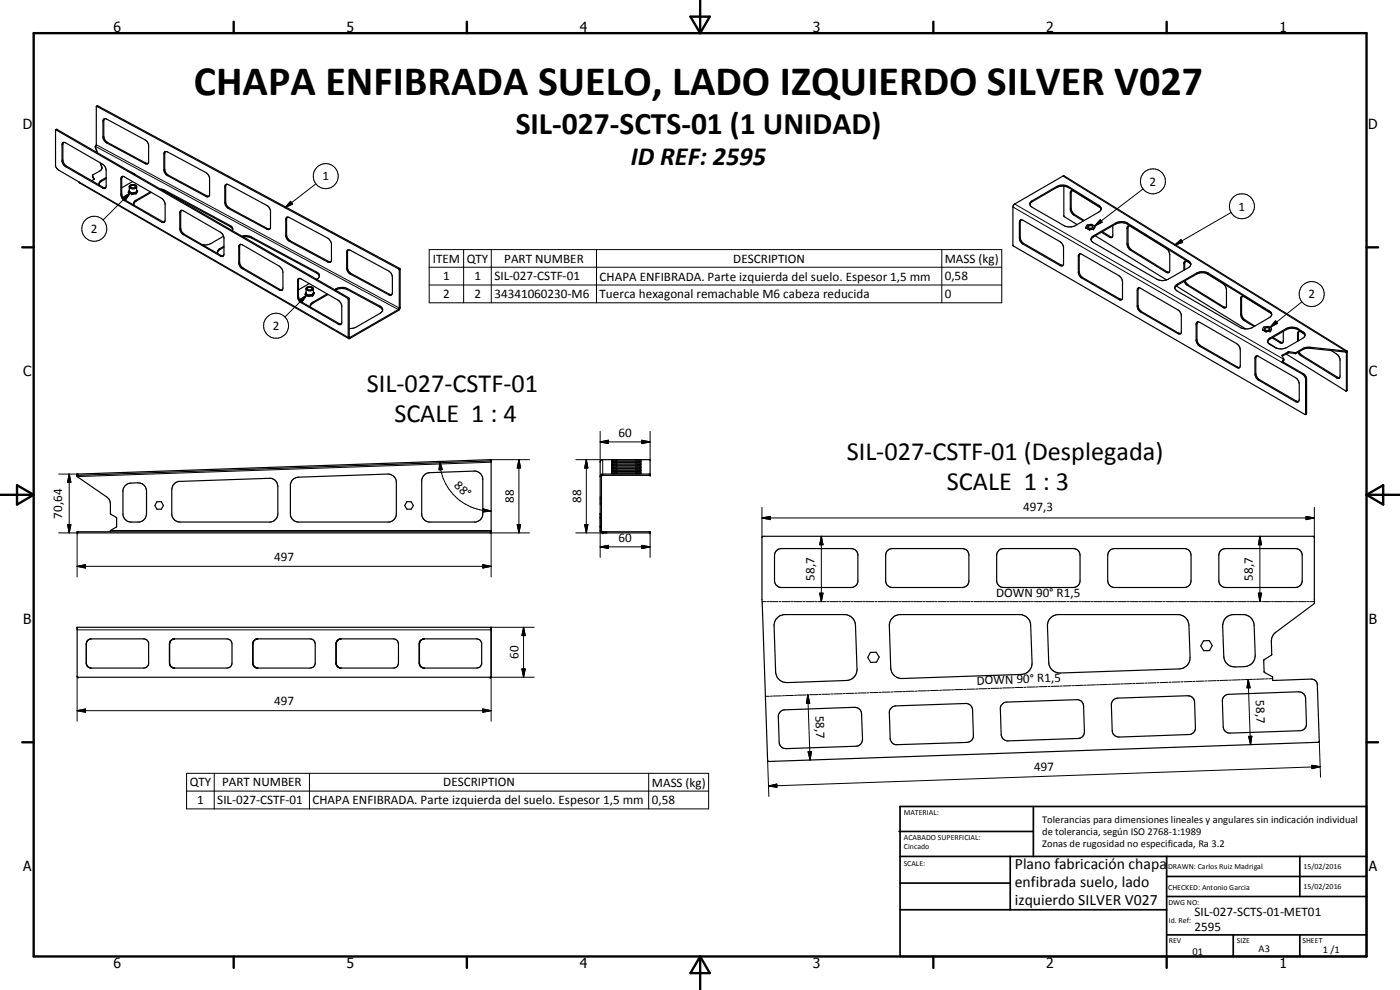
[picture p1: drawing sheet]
<svg xmlns="http://www.w3.org/2000/svg" width="420mm" height="297mm" viewBox="0 0 420 297" stroke-linecap="round" stroke-linejoin="round" font-family="sans-serif">
<g fill="none" stroke="#000" stroke-width=".35">
<path d="M16.7 39l87.7 50.5 .1 11.7 .2 .4M16.7 39l.3-.2 87.6 50.5 .2 .4v11.6l14.7-8.4 .3-.5M16.7 39v10.7l.6 1.2 6.4 3.7 .1 .3 80.9 46.7M28.9 31.9l.4-.2 90.6 48.8 .2 .3v11.4M29 31.9l-.1 11.5-.3 .5M29 31.9l90.7 48.8 .1 11.7M31.1 35.8l.3-.2 .6 .1 11.9 6.5 .7 1.3v5.2l-.2 .3-.7 .2-12.1-6.7-.5-.7-.2-.7v-4.7zM31.4 35.6l-.3 .6v4.7l.2 .8 .5 .7 12 6.5 .6 .1M19.1 42.7l-.2 .4v5.2l.6 1.2 11.6 6.8 .6 .1M19.1 42.7l.6 .1 11.3 6.6 .6 .7 .3 1v4.7l-.2 .6M19.1 42.7l-.5 .5v5.2l.7 1.3 11.5 6.7 .6 .2 .3-.2M27.8 52.7l.4 1.1"/>
<path d="M28.2 53.8l-.7 .4M28.6 43.9l.6 1.9M28.6 43.9l.5 1.9M30.1 48.9l.5 1.6M30.2 48.9l.4 1.6M30.6 50.5l-.5 .7-2.3 1.3v.5l.4 .8M31.9 53.3l-1.9 1.1-.3 .6 .2 .6M31.9 53.6l-1.7 .9-.5 .7M36.7 52.9l-.2 .6v4.7l.7 1.5 11.6 6.8 .5 .1M36.7 52.9l.7 .2 11.5 6.7 .7 1.5v4.7l-.3 .6M36.7 52.9l-.4 .8v4.6a2.31 2.31 0 0 0 1.1 1.9l11.1 6.4 .6 .2 .2-.2M38.7 57.7h.1"/>
<path d="M38.7 57.6v.1M38.7 57.7l.8 .5M38.7 57.7h.4M38.8 57.4l-.1 .2M38.8 57.4l.3 .3M38.8 57.2v.1M39.1 57.7l1.7 .3M39.1 57.7l.4 .5M39.2 55.9a.78 .78 0 0 1 .8-.3 .78 .78 0 0 1 .6 .6 .79 .79 0 0 1-.8 .3 .79 .79 0 0 1-.6-.6zM39.2 51.6l1.4 .8M39.5 58.2h.2M39.7 58.2h.1"/>
<path d="M39.8 54.5l-3.3 1.8M40.1 57.9l-.4 .3M40.8 58h.1M40.8 58l-1.1 .2M40.9 57.5l-.1 .5M40.9 57.6l-.7 .3M41 57.4v-1.5a1.35 1.35 0 0 0-2.2 0v1.5M41 56a1.33 1.33 0 0 1-2.2 .2M41 57.4l-.1 .2M41 57.4l-.1 .1M41 57.1l.1 .1M41.1 57.3l-.3 .7-1.2 .2-.9-.6"/>
<path d="M41.1 57.2v.1M41.1 57.3l-.3 .7M41.1 57.3l-.1 .1M45.2 57.6l-4.4 2.5a1.08 1.08 0 0 0-.6 1.5M45.4 57.7l-4.8 2.8-.5 .8M48.1 56.7l1.3 .4 19.6 10.5 .7 .6 .1 .4-.1 .6M48.9 57.1l20.1 10.8 .8 1M49.3 45.6l.4-.1 .6 .1 11.9 6.5 .7 1.2v5.2l-.2 .4-.3 .2-.6-.2-11.9-6.5-.6-.7-.1-.8v-4.7zM49.6 45.5l-.2 .6v4.7l.2 .7 .5 .7 11.9 6.6 .7 .1M67.6 55.5l.4-.2 .6 .1 11.9 6.5 .7 1.3v5.2a.67 .67 0 0 1-1.1 .3l-12-6.5-.5-.7-.1-.8v-4.7zM67.9 55.3l-.2 .6v4.7a2.07 2.07 0 0 0 1.1 1.8l11.5 6.2 .7 .1M319.3 55.9v9l3.9 2.5"/>
<path d="M321.6 57.2l-.4 .5 .1 5.5 .7 1.1 3.2 2M321.6 57.2l.6 .2 8.1 5M321.6 57.2l-.1 .4v5.1l.1 .6 .9 1 2.9 1.9M54.1 63.3l.3-.2 .6 .1 11.6 6.8 .6 1.3v5.2l-.2 .3-.6 .2-11.4-6.6a2.3 2.3 0 0 1-1-1.8v-4.7zM54.4 63.1l-.2 .6v4.7l.5 1.3 .6 .6 11.1 6.4 .6 .1M67.1 70.9l-4.3 2.4-2.1 .1M67.2 73.9l-1.2 .7a1.05 1.05 0 0 0-.6 1.5M67.2 74.2l-1.5 .9-.4 .7M71.7 73.7l.4-.4 .6 .1 11.2 6.5a2.3 2.3 0 0 1 1 1.8v4.7a.64 .64 0 0 1-.3 .7 .64 .64 0 0 1-.7-.1l-11.6-6.7-.6-1.3zM72.1 73.3l-.2 .4v5.2l.6 1.2 11.6 6.8 .6 .1M72.6 70.9l1.1-.2 1.4 .3 20 10.7a1.12 1.12 0 0 1 .8 1.1 1.12 1.12 0 0 1-.9 1M73 71.1h1.5l1 .3 19.6 10.6 .6 .5 .1 .3"/>
<path d="M85.9 65.3l.4-.1 .6 .1 11.9 6.5 .7 1.2v5.2l-.2 .4-.3 .1-.6-.1-12-6.5-.6-1.2v-5.2zM86.2 65.2l-.2 .5v5l.7 1.2 12.4 6.7M104.3 75.1h.8l11.6 6.2 .6 .5 .5 1.3v4.7l-.4 .7-.5 .1-12.2-6.6-.7-1.3v-5.2zM104.5 75l-.2 .4v5.1l.7 1.3 11.9 6.5 .6 .1M306.1 66.1l.3-.1 .6 .1 11.5 6.8 .7 1.2v5.2l-.3 .5-.8-.1-11.3-6.6-.7-.9-.2-.8v-4.7zM306.4 66l-.2 .5v4.7l.5 1.4 11.8 7h.5M309.1 61.3l.5-.7 7.5-4.3a4.2 4.2 0 0 1 3.6 0l9.1 5.6 .7 .9M309.6 60.3l7.5-4.3a3.8 3.8 0 0 1 3.6 0l9.1 5.6a1.06 1.06 0 0 1 .7 1 1.06 1.06 0 0 1-.7 1l-7.6 4.3a3.7 3.7 0 0 1-3-.3l-9.4-5.4a1.04 1.04 0 0 1-.7-.8 1.04 1.04 0 0 1 .5-1.1zM323.8 76.3l.3-.1 .6 .1 11.5 6.8 .5 .7 .2 .8v4.7l-.3 .7-.8-.1-11.4-6.6-.8-1.4v-5.2zM324.1 76.2l-.2 .4v5.1l.6 1.3 11.6 6.7 .6 .1M325.9 68.2l.1 .2M325.9 68.2v.1"/>
<path d="M325.9 68.3l.1 .1M326 68.4l.7 .4M326 68.4l.7 .5M326.6 67.9a.87 .87 0 0 1 1.4 .3 .83 .83 0 0 1-.8 .4 .83 .83 0 0 1-.7-.6zM326.7 68.9h.1M326.7 68.8l.2 .1M326.7 68.8v.1M326.8 68.9h.3M326.8 68.9h.1M326.9 68.9h.2M327.4 71.9l.2-.6 .6-.6 6.6-3.8a3.8 3.8 0 0 1 3.6 .1l18.3 11.3a1.07 1.07 0 0 1 .7 1 1.07 1.07 0 0 1-.8 1l-6.5 3.7M327.4 71.7l.2 .6 .6 .5 19.2 11.1a3.5 3.5 0 0 0 2.7 .1"/>
<path d="M327.5 71.8l.4-.6 6.9-4a3.8 3.8 0 0 1 3.6 .1l18.5 11.4 .5 .7M328.1 68.7l-1 .2M328.1 68.7h.1M328.2 68.7h-.1M328.3 68.6l-.2 .1M328.3 68.6h.1M328.6 68l-.1-.2a1.88 1.88 0 0 0-2.2-.2l-.4 .6M328.6 68l-.3 .6M328.7 70.7l21.4 13.3M330.6 69.7l2.3 1.5 .6 .1 .3-.2M330.8 69.5l3 1.7M334 67.7l-.2 3.4"/>
<path d="M338.4 67.9l.5-.2 .3 .2 11.2 7 .7 1.5v4.7a.64 .64 0 0 1-.4 .7 .64 .64 0 0 1-.7-.1l-11.1-7-.7-1.5v-4.7zM338.7 67.8l-.2 .4v5.1l.7 1.3 11.1 7 .5 .1M355.8 78.3l1.4 .7M355.8 78.3l-.5 .5v2.3M355.8 78.3l-.3 .6v2M89.5 83.7l.7-.1 11.7 6.8 .7 1.3v5.2l-.3 .4-.8-.1-11.7-6.9-.5-1.3v-4.7zM89.8 83.6l-.2 .5v4.7l.1 .8 .5 .7 11.6 6.8 .6 .1M91.7 88.3h.1M91.8 88.3l.7 .5M91.9 87.8l-.2 .5M92 88.3l.5 .5M92 88.3h-.2"/>
<path d="M92 88.3l1.8 .3M92.3 86.4a.77 .77 0 0 1 .8-.2 .77 .77 0 0 1 .5 .6 .82 .82 0 0 1-1.4-.3zM92.5 88.8h.2M92.5 88.8h.1M92.7 88.8h.1M92.8 85.1l-3.2 1.9M93.8 88.6l-1.1 .2M93.9 88.6h-.1M93.9 88.2l-1.2 .6M94 88.1l-.1 .5M94.1 87.8l.1 .1M94.1 86.6a1.32 1.32 0 0 1-2.2 .1"/>
<path d="M94.1 86.6a1.28 1.28 0 0 0-2.2 0l.1 1.7M94.1 86.6l-.2 1.6M94.2 87.9l-.3 .7-1.3 .2-.9-.5M94.2 87.9v.1M94.2 88l-.3 .6M94.2 87.9l-.2 .2M98.2 88.2l-4.8 2.8-.3 .6 .1 .6M98.5 88.3l-4.6 2.7-.8 .9M100.4 86.9a3.9 3.9 0 0 1 3.9-.3l9.8 5.3a1.13 1.13 0 0 1 .7 1 1.13 1.13 0 0 1-.7 1.1l-7.3 4.2-2 .4M100.7 87a4 4 0 0 1 3.6-.1l9.8 5.3 .7 .9M120.1 92.2l-.3 .2M120.1 92.2l-.6 1-14.8 8.4"/>
<path d="M341.7 86.4l-.2 .6v4.7a2.3 2.3 0 0 0 1.1 1.8l11.1 6.4 .7 .2M341.7 86.4l-.3 .1-.1 .6v4.7l.3 1.1 .4 .4 11.7 6.9 .7-.1M341.7 86.4h.4l11.8 6.9 .6 1.2v5.2l-.1 .4M352.6 86.4l.5-.7 6-3.4a3.6 3.6 0 0 1 3.6 0l18.5 11.5 .5 .6M352.9 85.6l6.2-3.6a3.7 3.7 0 0 1 3.6 0l18.3 11.3a1.03 1.03 0 0 1 .7 1 1.03 1.03 0 0 1-.8 1l-5.1 3a4 4 0 0 1-3.5 0l-19-11a1.05 1.05 0 0 1-.4-1.7zM353 85.8l20.8 12.9M355.7 84.2l.9 1.3 10.7 6.6 .6 .1M359.3 96.6l.7 .1 11.2 6.4 .6 .6 .4 1.3v4.7l-.3 .7-.7-.1-11.6-6.8-.6-1.2v-5.2zM359.4 96.6l-.2 .4v5.1l.7 1.3 11.5 6.8 .6 .1M362 82l5.1 3.1 .7 .8 .3 .8v5.2l-.3 .4-.6 .1-10.9-6.8-.9-1.2M372.8 88.9l-.4 .5v5.1l.1 .6 .9 1.1 2.9 1.8M372.8 88.9l.6 .1 8.1 5"/>
<path d="M372.8 88.9l-.2 .6 .2 5.5 .7 .9 3.1 1.9M378.9 98.8l.5-.7a1.89 1.89 0 0 1 2.2 .4l-.3 .7M378.9 98.8l.1 .2M379 99l.8 .5M379 99v.1M379.6 98.5a.77 .77 0 0 1 .8-.2 .77 .77 0 0 1 .5 .6 .82 .82 0 0 1-1.4-.3zM379.8 99.5h.3M379.8 99.5h.1M379.8 99.5h.2M379.9 99.5h.2M380.1 99.5h.1M381.1 99.4h.1"/>
<path d="M381.1 99.4l-1 .1M381.2 99.3v.1M381.3 99.3l-.1 .1M381.3 99.2l-.2 .2M381.3 99.2v.1M381.6 98.6l-.3 .6M385.1 99.4v2.8l-.3 .7-.7-.1-2.3-1.5M389.8 99.4l-.4 .5v2.5M389.8 99.4l.6 .2 1 .6M389.8 99.4l-.1 2.9M376.7 107.1a.65 .65 0 0 1 1-.2l11.5 6.8 .7 1.5v4.7l-.3 .7-.8-.1-11.7-7-.5-1.3zM377.1 106.8l-.2 .6v4.7l.7 1.5 11.5 6.8 .6 .1"/>
<path d="M380.6 102.9l2.6 1.6M380.9 101.5l5.1-2.9a3.8 3.8 0 0 1 3.6 0l1.4 .9a1.04 1.04 0 0 1 .7 1 1.04 1.04 0 0 1-.8 1l-4.7 2.8a3.9 3.9 0 0 1-3.6 0 3.3 3.3 0 0 1-2.2-1.8zM382 101.2l3 1.6M384.8 106.7h.1M384.8 106.7l.5 1.1M384.8 108.8l6.1 3.5 .8 .9 .1 11.2M385 108.6l-.2 .2M385 108.6l6.2 3.6 .7 .6 .2 .9v10.4l-.3 .3M385.3 107.8l-.3 .8M385.3 107.8l-.5 1M386 106.2l18 11.1M389.8 105.5l.9 1.1 11.3 6.8"/>
<path d="M391.7 100.6l-.5-.7-1.9-1.1a3.7 3.7 0 0 0-3.3 .1l-4.8 2.8-.8 .8M399.4 105.2l2 1.2 .7 1.2 .1 5.4-.5 .5-.6-.1-10.9-6.8-.6-.9M403.8 105.6l-11.3-1.1a5.7 5.7 0 0 0-3.6 1.6l-2.2-.3-1.9 1M403.8 105.3l-11.3-1.1a5.7 5.7 0 0 0-3.6 1.6l-2.2-.3-1.9 1.2M403.8 105.3v.3M403.8 105.6l.3 .2M404.1 105.8l-.1 11.5M404.2 105.3l.1 11.8-.3 .2M404.2 105.3l-84.9-52.6-15.2 8.9-.1 12.1 .2 .1 87.6 50.6M404.2 105.3h-.4M404.3 105.6l-.2 .2M147.4 138.3l-124.3 4.3"/>
<path d="M183.6 139.3h.1M183.6 138.4h8.8M183.6 138h8.8v.6l-8.1 .1-.7-.1zM183.6 138.6h.1M183.6 138.9h8.5h.3v.6h-8.3h-.5zM183.6 139.3h8.8M183.6 139.8l8.3-.1 .5 .1v.6h-8.8zM33.1 159.6v-.4l1.9-1.2v-2.6l-1.8-1.1-.1-3.1-.3-1.3-.7-.8-9-6.1v-.8l124-4.3h.3v22h-124.3v-.3h124.3M37.6 145.7l1.3-.7 2.5-.1a2.51 2.51 0 0 1 2.6 2.5v6.8a2.58 2.58 0 0 1-2.2 2.4h-2.8a2.55 2.55 0 0 1-2.1-2.1v-7.4zM47.1 150.5h1.3l.7 1.2-.7 1.1h-1.3l-.6-1.1zM52 145.5l.9-.8 .7-.3 27.2-.9a2.44 2.44 0 0 1 2.6 2.5v8.2a2.58 2.58 0 0 1-2.2 2.4h-27.5a2.48 2.48 0 0 1-2.1-2.4v-7.3zM87.8 143.9l1-.6 .8-.1 26.8-1a2.56 2.56 0 0 1 2.5 2.2v10.1a2.55 2.55 0 0 1-2.1 2.1h-27.5a2.53 2.53 0 0 1-2.1-2.1v-9.2z"/>
<path d="M122.1 150.5h1.3l.7 1.2-.7 1.1h-1.3l-.7-1.1zM127.3 142.6l.9-.7 .8-.1 13.3-.4a2.5 2.5 0 0 1 2.6 2.4v10.4a2.47 2.47 0 0 1-2.2 2.4h-14a2.53 2.53 0 0 1-2.1-2.1v-10.6zM180.1 159.2h.4M180.1 143h.4M180.9 142.2l-.5 .2-.3 .5M180.9 142.2h14.2M180.9 142.6h14.2v-4.7h-14.4l-.5 .3v21.4l.5 .3h14.4v-.3h-14.2M180.9 142.6l-.4 .3v16.4l.4 .3M180.9 142.2v.4M180.9 159.6v.3M183.6 141.1h.1M183.6 141.9h8.8"/>
<path d="M183.6 140.2h8.8M183.6 141.6l8.7-.1 .1 .6-8.3 .1-.5-.1zM183.6 140.7h.1M183.6 141.2h.1M183.6 140.7v.5M183.6 141.1h8.8M183.6 140.7h8.8l-.2 .6-8.6-.1M228.7 161.1l.3-.2h165.1l.4 .3v19.9l-12.2 9.1-.6 1.1-.2 1.1 .2 4-2.4 1.7 .1 3.6 2.5 1.4 .1 1.1 11.6-.4a1.71 1.71 0 0 1 1.7 1.6l.6 17-.3 .3-165 5.8-.2-.4-1.7-48.2zM232.9 165.3l.6-.5 1-.2h21a2.07 2.07 0 0 1 2 1.6v8.4a2.2 2.2 0 0 1-2 1.7h-21a2.09 2.09 0 0 1-2.1-2.1v-7.6zM266.3 165.3l.5-.5 1-.2h21a1.98 1.98 0 0 1 2 1.6v8.4a2.09 2.09 0 0 1-2 1.7h-21a2 2 0 0 1-2-2.1v-7.6zM299.8 165.1l1.3-.5h21a2 2 0 0 1 2 2v7.6a2 2 0 0 1-2 2.1h-21a2.09 2.09 0 0 1-2-2.1v-7.6l.1-.7zM332.9 165.3l.5-.5 1.1-.2h21a2 2 0 0 1 2 2v7.6a2 2 0 0 1-2 2.1h-21a2.09 2.09 0 0 1-2.1-2.1v-7.6z"/>
<path d="M366.3 165.3l.5-.5 1-.2h21a2 2 0 0 1 2 2v7.6a2 2 0 0 1-2 2.1h-21a2.09 2.09 0 0 1-2-2.1v-7.6zM23.1 188.2h124.3v14.9l-124.1 .1-.2-.1zM25.9 192.9v6.4M25.9 199.3l.4 .7 .5 .3M25.9 199.3l.3 .5M26.2 192.4l-.3 .5M26.8 191.8l-.6 .6M27.4 191.7h15.7l.9 .2 .6 1v6.4l-.4 .7-.5 .3-16.3 .1M27.4 191.7l-.6 .1M50.9 199l.1 .5M51 192.7l-.1 .5M51.1 192.4l.5-.5 .8-.2 16.3 .1 .7 .6 .2 .8v5.8a1.52 1.52 0 0 1-1.5 1.4l-16.3-.1-.5-.3-.4-.7v-6.4z"/>
<path d="M75.9 192.9v6.4M75.9 199.3l.4 .7M75.9 199.3l.1 .2M76.1 199.8l.2 .2M76.1 192.4l-.2 .5M76.5 191.9l-.4 .5zM76.8 191.8l-.3 .1M77.4 191.7h15.7a1.6 1.6 0 0 1 1.5 1.5v5.8a1.52 1.52 0 0 1-1.5 1.4h-15.7M77.4 191.7l-.6 .1M100.9 199.3l.4 .7M100.9 199l.1 .5M100.9 199.3l.1 .2"/>
<path d="M101 199.5l.5 .7M101 192.7l-.1 6.6M101 192.7l-.1 .5M101.1 192.4l-.1 .3M101.5 191.9l-.4 .5M102.1 191.7l-.6 .2M102.4 191.7h15.7a1.52 1.52 0 0 1 1.5 1.5v5.8a1.45 1.45 0 0 1-1.5 1.4h-15.7M102.4 191.7l-.9 .2M125.8 193.2v5.8M125.8 199l.1 .5M125.8 199l.1 .3M125.9 199.3v.2"/>
<path d="M125.9 192.9l-.1 .3M125.9 199.5l.4 .5M125.9 192.7v.2M125.9 192.9v6.1M125.9 199.3l.7 .9M125.9 192.7l-.1 .5M126.1 192.4l-.2 .3M126.1 192.4l-.2 .5M126.5 191.9l-.6 .8M126.5 191.9l-.2 .3M126.6 191.9l-.5 .5M127 191.7h16.1l.8 .2 .7 1v6.4l-.5 .7-.5 .3-16.6 .1"/>
<path d="M127.4 191.7l-.9 .2M232.9 185.7a3.2 3.2 0 0 1 2.3-1.3h18.6a3.3 3.3 0 0 1 2.9 3.2l.5 13.1a3.3 3.3 0 0 1-3.2 3.5l-17.7 .6a3.3 3.3 0 0 1-3.5-3.2l-.5-14.2zM261.2 195.7h1.8l.9 1.4-.9 1.6-1.7 .1-.9-1.5zM267.5 185.7l1-.9 1.3-.4h36.6a3.3 3.3 0 0 1 2.9 3.2l.4 11.3a3.4 3.4 0 0 1-3.2 3.5l-35.7 1.2a3.3 3.3 0 0 1-3.5-3.2l-.4-13zM315 185.7a3.4 3.4 0 0 1 2.2-1.3h36.7a3.4 3.4 0 0 1 2.9 3.2l.4 9.6a3.3 3.3 0 0 1-3.3 3.5l-35.7 1.2a3.3 3.3 0 0 1-3.5-3.1l-.3-11.4zM361.2 192.3l1.7-.1 .9 1.5-.8 1.5h-1.7l-.9-1.4zM367.9 185.4l.7-.6 1.3-.4h3.6a3.3 3.3 0 0 1 2.9 3.2l.3 9a3.4 3.4 0 0 1-3.2 3.4 6.7 6.7 0 0 1-4.5-.3 3.2 3.2 0 0 1-1.7-2.8l-.4-9.1 .3-1.3zM26.8 200.3l.6 .1M76.3 200l.2 .2M76.5 200.2l.3 .1M76.8 200.3l.6 .1M101.5 200.2l.9 .2"/>
<path d="M101.5 200.2l.6 .2M126.3 200l1.1 .4M147.4 202.9l-.2 .3M234 213.7l.5-.4 1-.3 21-.8a1.99 1.99 0 0 1 2.1 2l.3 7.6a2.08 2.08 0 0 1-2 2.1l-21 .7a2.02 2.02 0 0 1-2.1-1.9l-.2-8zM267.5 212.3l1.3-.5 21-.7a1.99 1.99 0 0 1 2.1 1.9l.2 7.6a1.98 1.98 0 0 1-1.9 2.2l-21 .6a1.92 1.92 0 0 1-2-1.9l-.3-8zM300.6 211.4l.8-.6 .8-.1 20.9-.8a1.92 1.92 0 0 1 2.1 1.9l.2 7.7a1.99 1.99 0 0 1-1.9 2.1l-21 .7a1.99 1.99 0 0 1-2-1.9l-.3-8.1zM334.2 210l1.2-.5 21-.8a2.02 2.02 0 0 1 2.1 2l.3 7.7a1.99 1.99 0 0 1-2 2l-20.9 .7a1.99 1.99 0 0 1-2.1-1.9l-.3-8zM367.2 209.1l.9-.7 .7-.1 21-.7a2.08 2.08 0 0 1 2 1.9l.3 7.7a1.99 1.99 0 0 1-1.9 2l-21 .8a1.99 1.99 0 0 1-2.1-1.9l-.3-8z"/>
</g>
<g fill="#000">
<circle cx="27.8" cy="53" r=".18"/>
<circle cx="38.7" cy="57.7" r=".18"/>
<circle cx="39.5" cy="58.2" r=".18"/>
<circle cx="40.8" cy="58" r=".18"/>
<circle cx="41.1" cy="57.3" r=".18"/>
<circle cx="325.9" cy="68.2" r=".18"/>
<circle cx="327.1" cy="68.9" r=".18"/>
<circle cx="328.2" cy="68.7" r=".18"/>
<circle cx="328.6" cy="68" r=".18"/>
<circle cx="91.7" cy="88.3" r=".18"/>
<circle cx="91.8" cy="88.3" r=".18"/>
<circle cx="93.8" cy="88.6" r=".18"/>
<circle cx="378.9" cy="98.8" r=".18"/>
<circle cx="381.1" cy="99.4" r=".18"/>
<circle cx="381.3" cy="99.2" r=".18"/>
<circle cx="147.4" cy="138.3" r=".18"/>
<circle cx="195.1" cy="137.9" r=".18"/>
<circle cx="23.1" cy="142.3" r=".18"/>
<circle cx="23.1" cy="142.2" r=".18"/>
<circle cx="23.1" cy="159.9" r=".18"/>
<circle cx="23.1" cy="159.6" r=".18"/>
<circle cx="180.9" cy="159.6" r=".18"/>
<circle cx="180.9" cy="159.9" r=".18"/>
<circle cx="195.1" cy="142.6" r=".18"/>
<circle cx="195.1" cy="142.2" r=".18"/>
<circle cx="195.1" cy="159.9" r=".18"/>
<circle cx="195.1" cy="159.6" r=".18"/>
<circle cx="23.1" cy="188.2" r=".18"/>
<circle cx="147.4" cy="189" r=".18"/>
<circle cx="147.4" cy="188.6" r=".18"/>
<circle cx="147.4" cy="188.2" r=".18"/>
<circle cx="23.4" cy="203.2" r=".18"/>
<circle cx="147.1" cy="203.2" r=".18"/>
</g>
<g fill="none" stroke="#000" stroke-width=".3">
<path d="M17.1 38.8l-.3 .2M29.3 31.7l-.2 .2M31.1 36.2l-.2 .2M18.9 43.3l-.3 .2M18.9 48l-.3 .2M19.9 49.8l-.2 .2M23.7 54.6l80.8 46.6h.6v.3M27.8 52.7v.3M28.3 53.7v.1M28.6 43.9l90.9 49v.3M28.9 43.4l90.9 49M30.4 54.1v.3"/>
<path d="M30.6 50.1v.3M31.1 56.3l-.3 .1M31.1 40.9l-.2 .2M32.2 42.7l-.2 .2M36.5 53.5l-.2 .2M36.5 58.2l-.2 .1M37 59.2l2.2-1.4-1.5 2.1zM38.8 57l-.4 .7 1.1 .6 1.5-.2 .3-.8-.3-.2M39.2 57.8l-8.3 8.2M40.2 52.1v.1M43.8 48.9l-.3 .2M49.4 57.1v.3"/>
<path d="M49.4 46.1l-.2 .1M49.4 50.8l-.2 .1M50.5 52.6l-.2 .1M62 58.8l-.2 .1M67.7 55.9l-.2 .1M94.8 55.2l-9.3 7.1M317.1 56v.3M319 52.8l84.8 52.5M320.7 56v.3M321.5 57.8l-.3 .2M343.1 56.7l-14.6 11.1M37.6 60.1l-.2 .1"/>
<path d="M40.8 60.1v.3M48.8 66.5l-.3 .1M54.2 68.4l-.2 .2M54.2 63.7l-.2 .2M55.3 70.3l-.3 .1M66 74.6v.3M66.4 76.7l-.2 .1M67.7 60.6l-.2 .1M68.8 62.4l-.2 .2M69 67.6v.3M71.9 73.9l-.2 .2M71.9 78.6l-.2 .2"/>
<path d="M75.5 71.1v.3M80.3 68.6l-.2 .1M86 65.7l-.2 .2M86 70.4l-.2 .2M87.1 72.3l-.2 .1M87.2 60.4l.6 .8-2.3 1.1zM98.6 78.4l-.2 .2M104.3 75.6l-.3 .1M128.8 74.9h171.8v15.9h-171.8zM139.1 74.9v15.9M147.4 74.9v15.9M179 74.9v15.9"/>
<path d="M282.6 74.9v15.9M304 62.1l80.8 46.7M304.5 61.2l80.8 46.6M306.2 71.2l-.3 .2M306.2 66.5l-.3 .2M307.2 73.1l-.2 .1M309.8 60.2v.3M318.4 79.5l-.3 .2M321.5 62.5l-.3 .2M322.5 64.3l-.3 .2M323.9 76.8l-.3 .1M328.2 70.7v.4"/>
<path d="M329.8 61.6v.3M330.2 65.9l.6 .8-2.3 1.1zM333.2 71l-.3 .2M334.8 66.9v.3M338.4 67v.3M338.5 73.1l-.3 .1M338.5 68.4l-.3 .1M339.5 74.9l-.3 .2M352.5 73.6l1.9-1.7 .5 .8zM355.5 78.9l-.2 .1M356.7 78.3v.3M369.5 63.8l-17 9.8"/>
<path d="M73 80.4l-.3 .2M84.1 86.9l-.2 .1M89.6 84.1l-.3 .2M89.6 88.8l-.3 .2M89.9 89.9l2.2-1.4-1.5 2.1zM90.6 90.7l-.2 .1M91.9 87.6l-.4 .7 1 .6 1.5-.2 .4-.8-.3-.2M92.1 88.5l-6.6 6.6M93.9 90.7v.3M95.1 81.7v.3M100.8 86.7v.3M101.8 97.1l-.3 .1"/>
<path d="M104.3 86.6v.3M104.3 80.3l-.3 .1M104.6 89.3l-.3 .2M104.8 89.7l-.3 .1M105.4 82.1l-.3 .2M114.1 91.9v.3M116.9 88.3l-.2 .1M119.9 80.5l-.3 .2M120.1 80.8l-.3 .2M128.8 80.2h171.8M128.8 85.5h171.8M323.9 81.4l-.3 .2"/>
<path d="M324.9 83.3l-.2 .1M336.1 89.7l-.3 .2M341.5 87l-.2 .1M341.5 91.7l-.2 .1M342.6 93.5l-.3 .1M350.3 81.6l-.3 .1M353.3 85.3v.3M353.7 99.9l-.2 .2M356.6 85.5l-.3 .1M359.1 82v.3M359.2 97.2l-.2 .1M362.7 82v.3"/>
<path d="M367.3 92.1l-.2 .1M372.6 89.5l-.2 .1M372.6 94.1l-.2 .2M373.7 96l-.3 .2M381 93.3v.3M382.8 96.3l.6 .7-2.2 1.2zM386 98.6v.3M389.6 98.6v.3M390.7 90.6l-9.5 7.6M391 99.5v.3M359.2 101.9l-.2 .1M360.3 103.7l-.3 .2"/>
<path d="M371.4 110.2l-.2 .1M376.9 107.4l-.3 .1M376.9 112.1l-.3 .1M378 113.9l-.3 .1M381.2 101.4v.3M384.4 102.7l-.3 .1M384.8 106.6v.2M386.6 105.6v.3M386.8 105.5v.3M388.7 105.8v.3M388.9 105.8v.3M389.7 100l-.3 .2"/>
<path d="M390.7 106.6l-.3 .1M390.9 104.6v.3M391.2 112.2l-.3 .1M392.1 113.7l-.3 .1M393.1 104.2v.3M401.4 113.2l-.3 .2M403.8 105.6l.3 .2M404.3 117.1l-.2 .1M132 138.4l.7 2.5-.9 .1zM132 138.4a15.4 15.4 0 0 0 15.4 14.9M147.1 137.9v.4M147.4 138.7l-124.3 4.3"/>
<path d="M147.4 137.9h11.5M155.7 137.9l.5 2.5h-1zM155.7 137.9v22M172.8 137.9h8.1v4.3M176 137.9l.4 2.5h-.9zM176 137.9v22M180.1 132.6l2.5-.5v1zM180.1 129.4v9.3M180.1 132.6h15M185.1 138v.4M185.1 138.9v.3M185.1 139.7v.4"/>
<path d="M190.8 138v.4M190.8 138.9v.3M190.8 139.7v.4M192.6 132.1l2.5 .5-2.5 .5zM195.1 129.4v8.5M389.1 120.4l-.3 .1M392.1 124.1l-.3 .1M17.6 142.2h5.5M20.3 157.4h1l-.5 2.5zM20.8 142.2l.5 2.5h-1zM20.8 142.2v17.7M23.1 159.9v13.2"/>
<path d="M23.4 142.2v.4M23.4 159.6v.3h-5.8M33.1 159.2h114.3M144.9 152.7l2.5 .6-2.5 .3zM147.1 159.6v.3h11.8M147.4 159.9v13.2M155.2 157.4h1l-.5 2.5zM175.5 157.4h.9l-.4 2.5zM180.1 154.3h.4M180.1 155.2h.4M180.1 155.5h.4M180.1 157.9h.4"/>
<path d="M180.1 158.2h.4M180.1 151.2h.4M180.1 149.1h.4M180.5 154.1h-.4v13.2M182.1 159.6v.3h-9.3M185.1 140.6v.4M185.1 141.5v.4M190.8 140.6v.4M190.8 141.5v.4M194.8 142.2v.4M194.8 159.6v.3M195.1 159.9v7.4"/>
<path d="M228.7 155.4l2.5-.5v1zM228.7 155.4h165.8M228.7 152.2v9M392 154.9l2.5 .5-2.5 .5zM394.5 152.2v9M23.1 169.9l2.5-.5v1zM23.1 169.9h124.3M144.9 169.4l2.5 .5-2.5 .5zM180.1 164.1l2.5-.5v1zM180.1 164.1h15M192.6 163.6l2.5 .5-2.5 .5zM246 178h1l-.5 2.5z"/>
<path d="M246.5 160.9l.5 2.5h-1zM246.5 160.9v19.6M377.6 178h1l-.5 2.5zM378.1 160.9l.5 2.5h-1zM378.1 160.9v19.6M23.1 189h124.3M25.9 199h.1M25.9 193.2h.1M50.9 199h.1M50.9 193.2h.1M75.8 199h.1M75.8 193.2h.1"/>
<path d="M100.9 199h.1M100.9 193.2h.1M125.8 199h.1M125.8 193.2h.1M147.4 188.2h12.9M157.1 188.2l.5 2.5h-1zM157.1 188.2v15M228.7 180.5h1.2M230.2 180.5h.6M231.1 180.5h2.4M233.8 180.5h.6M234.7 180.5h2.4"/>
<path d="M237.4 180.5h.6M238.3 180.5h2.4M241 180.5h.6M241.9 180.5h2.4M244.6 180.5h.6M245.5 180.5h2.4M248.2 180.5h.6M249.1 180.5h2.4M251.8 180.5h.6M252.8 180.5h2.3M255.4 180.5h.7M256.4 180.5h2.3"/>
<path d="M259 180.5h.7M259.9 180.5h2.4M262.7 180.5h.5M263.6 180.5h2.4M266.3 180.5h.6M267.2 180.5h2.4M269.9 180.5h.6M270.8 180.5h2.4M273.5 180.5h.6M274.4 180.5h2.4M277.1 180.5h.6M277.9 180.5h2.5"/>
<path d="M280.7 180.5h.6M281.6 180.5h2.4M284.3 180.5h.6M285.2 180.5h2.4M287.9 180.5h.6M288.7 180.5h2.5M291.5 180.5h.5M292.4 180.5h2.4M295.1 180.5h.6M296 180.5h2.4M298.7 180.5h.6M299.6 180.5h2.4"/>
<path d="M302.3 180.5h.6M303.2 180.5h2.4M305.9 180.5h.6M306.8 180.5h2.4M309.5 180.5h.6M310.4 180.5h2.4M313.1 180.5h.6M314 180.5h2.4M316.7 180.5h.6M317.6 180.5h2.4M320.3 180.5h.6M321.2 180.5h2.4"/>
<path d="M323.9 180.5h.6M324.8 180.5h2.4M327.5 180.5h.6M328.4 180.5h2.4M331.1 180.5h.6M332 180.5h2.4M334.7 180.5h.6M335.6 180.5h2.4M338.3 180.5h.6M339.2 180.5h2.4M341.9 180.5h.6M342.8 180.5h2.4"/>
<path d="M345.5 180.5h.6M346.4 180.5h2.4M349.2 180.5h.5M350 180.5h2.5M352.8 180.5h.5M353.6 180.5h2.5M356.3 180.5h.6M357.2 180.5h2.5M359.9 180.5h.6M360.8 180.5h2.5M363.5 180.5h.6M364.4 180.5h2.4"/>
<path d="M367.1 180.5h.6M368.1 180.5h2.3M370.7 180.5h.7M371.6 180.5h2.4M374.3 180.5h.6M375.2 180.5h2.4M378 180.5h.5M378.9 180.5h2.4M381.6 180.5h.6M382.5 180.5h2.4M385.1 180.5h.7M386.1 180.5h2.4"/>
<path d="M388.8 180.5h.6M389.7 180.5h2.4M392.4 180.5h.6M393.3 180.5h1.2M23.1 213.2l2.5-.5v1zM23.1 202.9v13.5M23.1 213.2h124.3M144.9 212.7l2.5 .5-2.5 .5zM147.1 203.2h13.2M147.4 202.9h.1M147.4 202.9v13.5M156.6 200.7h1l-.5 2.5z"/>
<path d="M229.7 208.9h1.2M231.2 208.9h.6M234.5 208.8h-2.4M234.9 208.7h.5M238.2 208.7h-2.5M238.5 208.6h.6M241.8 208.5l-2.5 .1M242.1 208.5h.6M242.4 208.5l.6 2.5h-1zM242.4 208.5l.7 19.5M245.4 208.4h-2.4M245.7 208.4h.6"/>
<path d="M249 208.3h-2.4M249.3 208.2h.7M252.7 208.2h-2.4M253 208.1h.6M256.3 208l-2.4 .1M256.6 208h.6M259.9 207.9h-2.4M260.8 207.9h-.6M263.6 207.8h-2.5M264.4 207.7l-.5 .1M267.2 207.6l-2.5 .1M268 207.6h-.5"/>
<path d="M270.8 207.5l-2.4 .1M271.7 207.5h-.6M274.4 207.4h-2.4M275.3 207.3l-.6 .1M278 207.3h-2.4M278.9 207.2l-.6 .1M281.6 207.1l-2.4 .1M282.6 207.1h-.6M285.3 207l-2.4 .1M286.2 207h-.6M288.9 206.9h-2.4M289.8 206.8l-.6 .1"/>
<path d="M292.5 206.8h-2.4M293.4 206.7l-.6 .1M296.2 206.6l-2.5 .1M297.1 206.6h-.7M299.8 206.5h-2.4M300.7 206.5h-.6M303.4 206.4h-2.4M304.3 206.3l-.6 .1M307 206.2l-2.4 .1M307.9 206.2h-.6M310.7 206.1l-2.4 .1M311.6 206.1h-.6"/>
<path d="M314.3 206h-2.4M315.2 206h-.6M317.9 205.9l-2.4 .1M318.8 205.8l-.6 .1M321.5 205.7l-2.4 .1M322.4 205.7h-.6M325.2 205.6l-2.5 .1M326 205.6h-.6M328.7 205.5l-2.4 .1M329.7 205.4l-.6 .1M332.4 205.4h-2.4M333.3 205.3l-.6 .1"/>
<path d="M336 205.2l-2.4 .1M337 205.2h-.7M339.7 205.1l-2.5 .1M340.6 205.1h-.7M343.3 205l-2.4 .1M344.2 204.9l-.6 .1M346.9 204.9h-2.4M347.8 204.8l-.6 .1M350.6 204.7l-2.5 .1M351.4 204.7h-.6M354.1 204.6l-2.4 .1M355 204.6h-.6"/>
<path d="M357.8 204.5l-2.4 .1M358.7 204.4l-.6 .1M361.4 204.3l-2.4 .1M362.3 204.3h-.6M365 204.2l-2.4 .1M365.9 204.2h-.6M368.6 204.1l-2.4 .1M369.6 204l-.6 .1M372.3 204h-2.4M373.2 203.9l-.6 .1M374.6 203.9l.6 2.5h-1zM374.6 203.9l.7 19.5"/>
<path d="M375.9 203.8l-2.4 .1M376.8 203.8h-.6M379.5 203.7l-2.4 .1M380.4 203.7h-.6M381.9 203.6l-1.2 .1M56 232h156.7v10.7h-156.7zM56 237.4h156.7M64.3 232v10.7M92.9 232v10.7M194.7 232v10.7M230.4 228.1l.3 10.9M230.7 235.8l2.4-.6 .1 1z"/>
<path d="M242.5 225.6h1l-.4 2.4zM374.7 220.9h1l-.4 2.5zM393.7 229.6l2.5 .4-2.5 .6zM395.9 222.4l.4 10.8M396.2 230l-165.5 5.8"/>
<circle cx="97.8" cy="52.9" r="3.7"/>
<circle cx="346" cy="54.4" r="3.8"/>
<circle cx="28.3" cy="68.6" r="3.8"/>
<circle cx="372.7" cy="61.9" r="3.8"/>
<circle cx="82.8" cy="97.7" r="3.7"/>
<circle cx="393.6" cy="88.2" r="3.8"/>
</g>
<g fill="none" stroke="#000" stroke-width=".71">
<path d="M10.1 9.9h400v277.1h-400zM70.1 6.5v3.4M140.1 6.5v3.4M207.2 5h5.8l-2.9 4.9zM210.1 0v9.9M280.1 6.5v3.4M350.1 6.5v3.4M6.7 74.2h3.4M410.1 74.2h3.5M.1 148.5h10M5.1 145.6l5 2.9-5 2.9zM410.1 148.5h10"/>
<path d="M410.1 148.5l5-2.9v5.8zM6.7 222.7h3.4M410.1 222.7h3.5M70.1 287v3.4M140.1 287v3.4M210.1 287v10M210.1 287l2.9 5h-5.8zM280.1 287v3.4M350.1 287v3.4"/>
</g>
<g fill="none" stroke="#000" stroke-width=".51">
<path d="M269.8 249.5h40.3M270.1 242h140v45h-140zM270.1 257h140M303.2 257v16M310.1 242v15M350.1 257v30M390.1 257v12M270.1 265h33.1M270.1 273h80M350.1 269h60M350.1 263h60M350.1 280.5h60"/>
<path d="M370.1 280.5v6.5M390.1 280.5v6.5"/>
</g>
<g fill="#000">
<path d="M37 59.2l2.2-1.4-1.5 2.1zM87.2 60.4l.6 .8-2.3 1.1zM330.2 65.9l.6 .8-2.3 1.1zM352.5 73.6l1.9-1.7 .5 .8zM89.9 89.9l2.2-1.4-1.5 2.1zM382.8 96.3l.6 .7-2.2 1.2zM180.1 132.6l2.5-.5v1zM192.6 132.1l2.5 .5-2.5 .5zM20.3 157.4h1l-.5 2.5zM20.8 142.2l.5 2.5h-1zM132 138.4l.7 2.5-.9 .1zM144.9 152.7l2.5 .6-2.5 .3z"/>
<path d="M155.2 157.4h1l-.5 2.5zM155.7 137.9l.5 2.5h-1zM175.5 157.4h.9l-.4 2.5zM176 137.9l.4 2.5h-.9zM228.7 155.4l2.5-.5v1zM392 154.9l2.5 .5-2.5 .5zM23.1 169.9l2.5-.5v1zM144.9 169.4l2.5 .5-2.5 .5zM180.1 164.1l2.5-.5v1zM192.6 163.6l2.5 .5-2.5 .5zM246 178h1l-.5 2.5zM246.5 160.9l.5 2.5h-1z"/>
<path d="M377.6 178h1l-.5 2.5zM378.1 160.9l.5 2.5h-1zM157.1 188.2l.5 2.5h-1zM23.1 213.2l2.5-.5v1zM144.9 212.7l2.5 .5-2.5 .5zM156.6 200.7h1l-.5 2.5zM242.4 208.5l.6 2.5h-1zM374.6 203.9l.6 2.5h-1zM230.7 235.8l2.4-.6 .1 1zM242.5 225.6h1l-.4 2.4zM374.7 220.9h1l-.4 2.5zM393.7 229.6l2.5 .4-2.5 .6z"/>
</g>
<text font-size="12.6" x="58.2" y="28.4">CHAPA ENFIBRADA SUELO, LADO IZQUIERDO SILVER V027</text>
<text font-size="9.4" x="154.8" y="40.2">SIL-027-SCTS-01 (1 UNIDAD)</text>
<g font-size="7.9">
<text x="189.3" y="49.6">ID REF: 2595</text>
<text x="110.1" y="117.6">SIL-027-CSTF-01</text>
<text x="118.4" y="126.6">SCALE 1 : 4</text>
<text x="254.1" y="138">SIL-027-CSTF-01 (Desplegada)</text>
<text x="284.2" y="147">SCALE 1 : 3</text>
</g>
<g font-size="4.7">
<text x="304.6" y="260.8">Plano fabricación chapa</text>
<text x="304.6" y="266.2">enfibrada suelo, lado</text>
<text x="304.6" y="271.6">izquierdo SILVER V027</text>
</g>
<g font-size="4.2">
<text x="34" y="9.6">6</text>
<text x="104" y="9.6">5</text>
<text x="174" y="9.6">4</text>
<text x="244" y="9.6">3</text>
<text x="314" y="9.6">2</text>
<text x="384" y="9.6">1</text>
<text x="6.8" y="38.7">D</text>
<text x="410.6" y="38.7">D</text>
<text x="7" y="112.9">C</text>
<text x="410.8" y="112.9">C</text>
<text x="7" y="187.1">B</text>
<text x="410.8" y="187.1">B</text>
<text x="7" y="261.4">A</text>
<text x="410.8" y="261.4">A</text>
<text x="34" y="290.4">6</text>
<text x="104" y="290.4">5</text>
<text x="174" y="290.4">4</text>
<text x="244" y="290.4">3</text>
<text x="314" y="290.4">2</text>
<text x="384" y="290.4">1</text>
</g>
<g font-size="3.9">
<text x="96.8" y="54.1">1</text>
<text x="345" y="55.7">2</text>
<text x="371.7" y="63.2">1</text>
<text x="27.3" y="69.9">2</text>
<text x="129.9" y="78.8">ITEM</text>
<text x="140.1" y="78.8">QTY</text>
<text x="151.3" y="78.8">PART NUMBER</text>
<text x="220.1" y="78.8">DESCRIPTION</text>
<text x="283.5" y="79">MASS (kg)</text>
<text x="133" y="84.2">1</text>
<text x="133" y="89.5">2</text>
<text x="142.4" y="84.2">1</text>
<text x="142.4" y="89.5">2</text>
<text x="148.4" y="84.2">SIL-027-CSTF-01</text>
<text x="148.4" y="89.5">34341060230-M6</text>
<text x="179.9" y="84.2">CHAPA ENFIBRADA. Parte izquierda del suelo. Espesor 1,5 mm</text>
<text x="179.9" y="89.5">Tuerca hexagonal remachable M6 cabeza reducida</text>
<text x="283.5" y="84.2">0,58</text>
<text x="283.5" y="89.5">0</text>
<text x="392.7" y="89.5">2</text>
<text x="81.9" y="99">2</text>
<text x="185.6" y="131.1">60</text>
<text x="136.1" y="145.8" transform="rotate(44 136.1 145.8)">88°</text>
<text x="18.7" y="155.6" transform="rotate(-90 18.7 155.6)">70,64</text>
<text x="154.2" y="150.9" transform="rotate(-90 154.2 150.9)">88</text>
<text x="174.4" y="150.9" transform="rotate(-90 174.4 150.9)">88</text>
<text x="307.1" y="153.3">497,3</text>
<text x="185.6" y="162.6">60</text>
<text x="82.3" y="168.4">497</text>
<text x="244.4" y="174.2" transform="rotate(-90 244.4 174.2)">58,7</text>
<text x="298.9" y="179.2">DOWN 90° R1,5</text>
<text x="376" y="174.2" transform="rotate(-90 376 174.2)">58,7</text>
<text x="155.6" y="197.7" transform="rotate(-90 155.6 197.7)">60</text>
<text x="293.1" y="205.4" transform="rotate(-2 293.1 205.4)">DOWN 90° R1,5</text>
<text x="82.3" y="211.7">497</text>
<text x="244.7" y="214.7" transform="rotate(88 244.7 214.7)">58,7</text>
<text x="376.9" y="210.1" transform="rotate(88 376.9 210.1)">58,7</text>
<text x="310.4" y="231.5" transform="rotate(-2 310.4 231.5)">497</text>
<text x="56.9" y="236">QTY</text>
<text x="66.7" y="236">PART NUMBER</text>
<text x="133" y="236">DESCRIPTION</text>
<text x="195.6" y="236.1">MASS (kg)</text>
<text x="59.2" y="241.3">1</text>
<text x="65.2" y="241.3">SIL-027-CSTF-01</text>
<text x="93.8" y="241.3">CHAPA ENFIBRADA. Parte izquierda del suelo. Espesor 1,5 mm</text>
<text x="195.6" y="241.3">0,58</text>
<text x="358.5" y="275">SIL-027-SCTS-01-MET01</text>
<text x="358.5" y="279.4">2595</text>
</g>
<g font-size="3.1">
<text x="312.7" y="246.8">Tolerancias para dimensiones lineales y angulares sin indicación individual</text>
<text x="312.7" y="250.4">de tolerancia, según ISO 2768-1:1989</text>
<text x="312.7" y="254">Zonas de rugosidad no especificada, Ra 3.2</text>
<text x="357.9" y="286.4">01</text>
<text x="377.7" y="285.6">A3</text>
<text x="397" y="285.9">1 /1</text>
</g>
<g font-size="2.4">
<text x="271.2" y="244.4">MATERIAL:</text>
<text x="271.3" y="252">ACABADO SUPERFICIAL:</text>
<text x="271.3" y="254.6">Cincado</text>
<text x="271.2" y="259.7">SCALE:</text>
<text x="350.6" y="260.8">DRAWN: Carlos Ruiz Madrigal</text>
<text x="391.2" y="260.6">15/02/2016</text>
<text x="350.6" y="267">CHECKED: Antonio Garcia</text>
<text x="391.2" y="266.7">15/02/2016</text>
<text x="350.6" y="271.4">DWG NO:</text>
<text x="350.8" y="276.9">Id. Ref:</text>
<text x="350.8" y="282.8">REV</text>
<text x="371.2" y="282.9">SIZE</text>
<text x="390.9" y="282.9">SHEET</text>
</g>
</svg>
